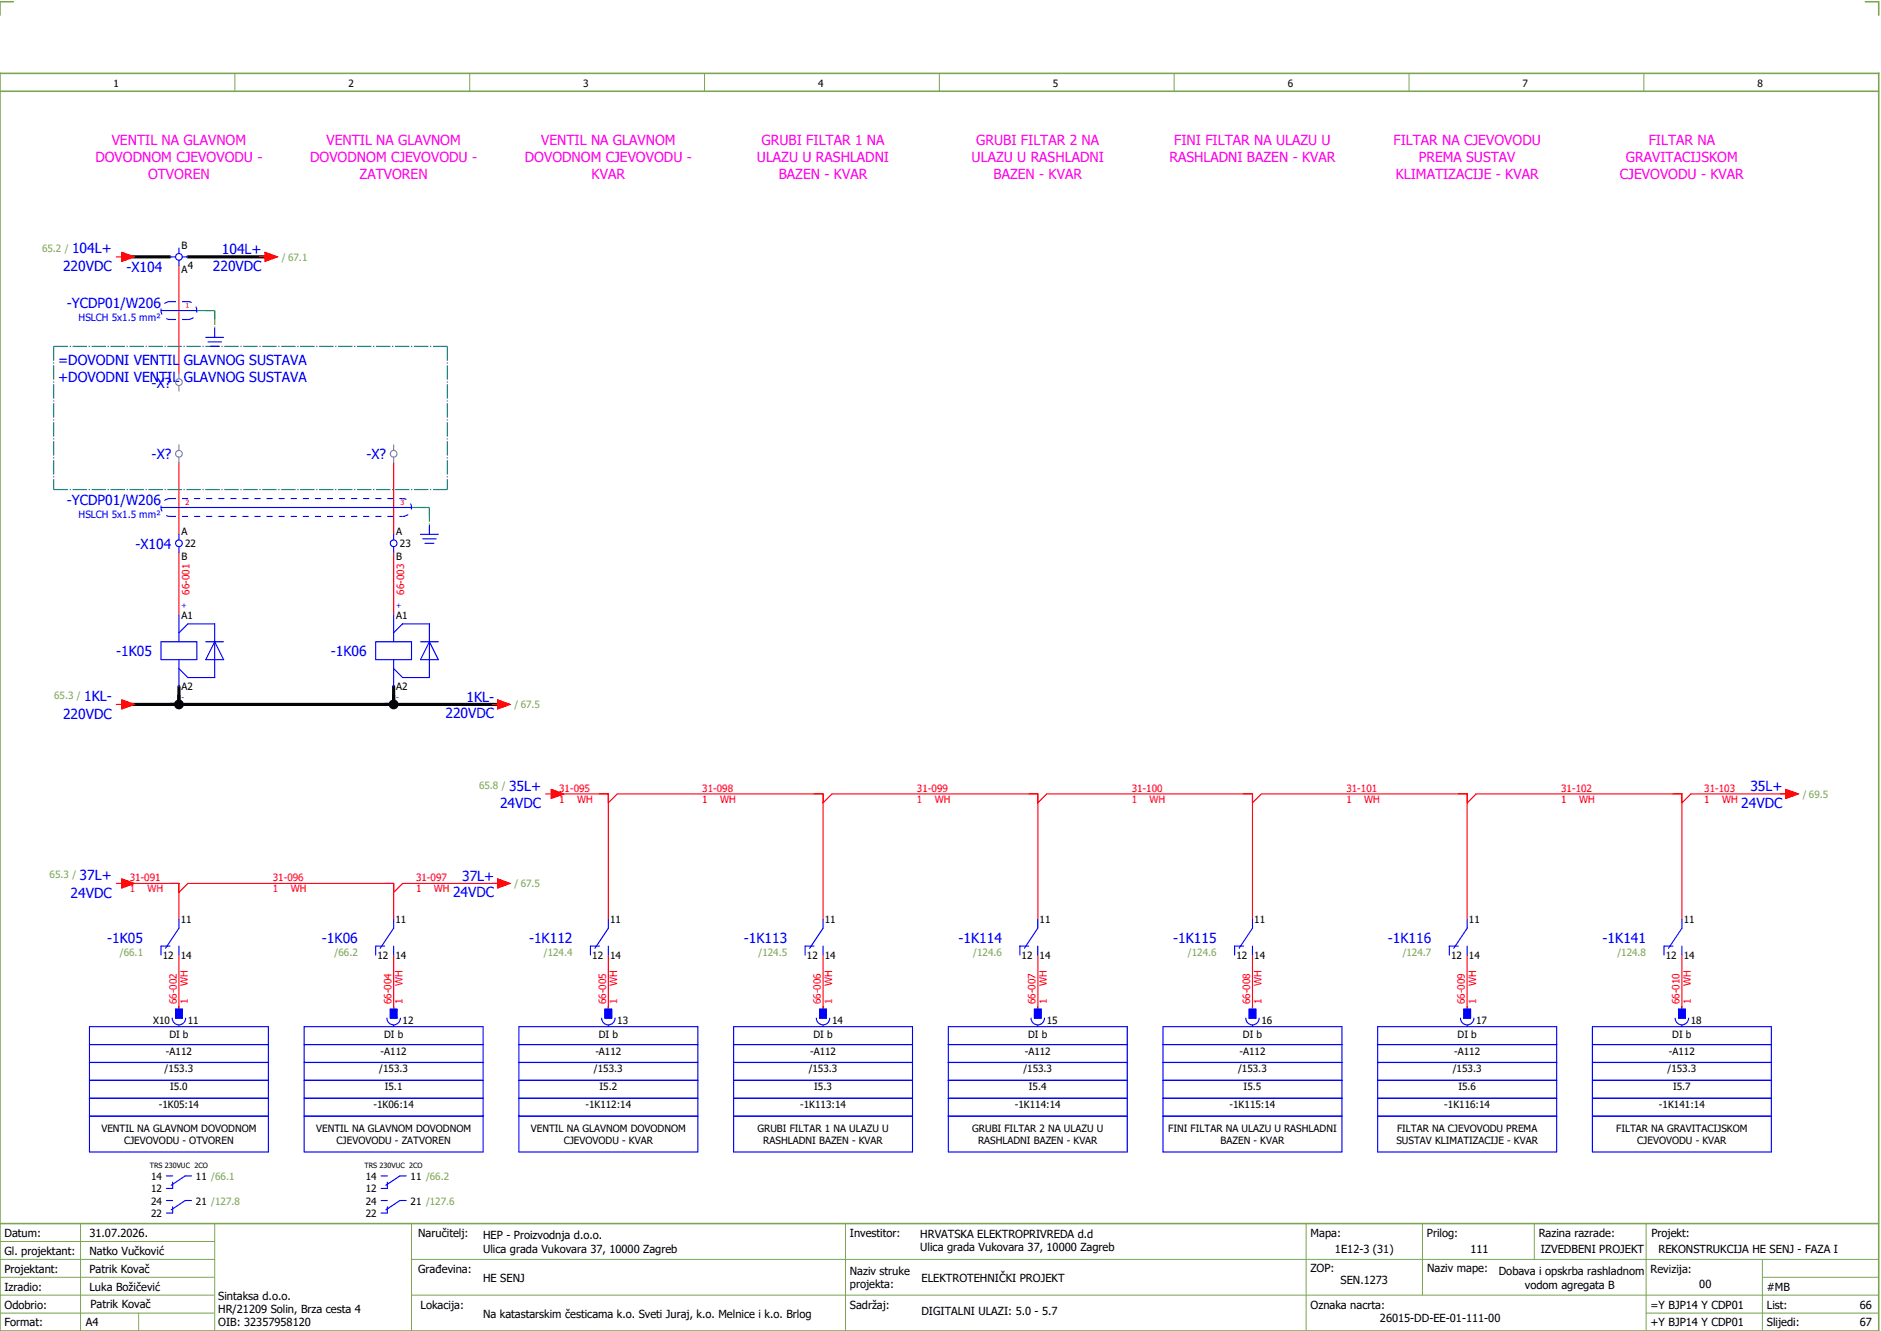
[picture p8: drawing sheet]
<svg xmlns="http://www.w3.org/2000/svg" width="421mm" height="297mm" viewBox="0 0 421 297" stroke-linecap="round" stroke-linejoin="round" font-family="sans-serif">
<path d="M0 16.4h420v281h-420zM3 .4h-3v3M417 .4h3v3M0 20.4h420M0 273.4h420" fill="none" stroke="#7ca552" stroke-width=".35"/>
<g fill="none" stroke="#7ca552" stroke-width=".22">
<path d="M52.5 16.4v4M105 16.4v4M157.5 16.4v4M210 16.4v4M262.5 16.4v4M315 16.4v4M367.5 16.4v4M0 277.4h48M18 273.4v24M48 273.4v24M92 273.4v24M189 273.4v24"/>
<path d="M292 273.4v23.8M318 273.4v16M343 273.4v8M368 273.4v23.8M0 281.4h48M0 285.4h47.8M0 293.4h47.8M31 293.4v4M47.8 289.4h-47.8M92 281.4h328M92 289.4h328M368 293.4h52"/>
<path d="M394 285.4h26M394 281.4v15.8"/>
</g>
<g fill="none" stroke="#f00" stroke-width=".25">
<path d="M26 57.4h1.3M27.3 56.4l2.7 1-2.7 1zM40 59.4v24M58 57.4h1.3M59.3 56.4l2.7 1-2.7 1zM40 103.4v16M88 103.4v16M40 123.4v14M88 123.4v14M26 157.4h1.3M27.3 156.4l2.7 1-2.7 1zM110 157.4h1.2"/>
<path d="M111.2 156.4l2.8 1-2.8 1zM122 177.4h1.2M123.2 176.4l2.8 1-2.8 1zM124 177.4h12v28M136 179.4l2-2h46v28M184 179.4l2-2h46v28M232 179.4l2-2h46v28M280 179.4l2-2h46v28M328 179.4l2-2h46v28M399.2 176.4l2.8 1-2.8 1zM400 177.4h-22l-2 2M26 197.4h1.3"/>
<path d="M27.3 196.4l2.7 1-2.7 1zM28 197.4h12v8M40 199.4l2-2h46v8M111.2 196.4l2.8 1-2.8 1zM112 197.4h-22l-2 2M40 213.4v12M88 213.4v12M136 213.4v12M184 213.4v12M232 213.4v12M280 213.4v12M328 213.4v12"/>
<path d="M376 213.4v12"/>
</g>
<path d="M28 57.4h10M42 57.4h18M28 157.4h84M40 153.4v4M88 153.4v4" fill="none" stroke="#000" stroke-width=".7"/>
<path d="M44 69.4h4M46 69.4h2M48 69.4v4M48 69.4v2M92 113.4h4M94 113.4h2M96 113.4v4M96 113.4v2" fill="none" stroke="#00be00" stroke-width=".25" stroke-dasharray="3.2 .4 .3 .4" stroke-linecap="butt"/>
<g fill="#000">
<circle cx="40" cy="157.4" r="1.1"/>
<circle cx="88" cy="157.4" r="1.1"/>
</g>
<g fill="none" stroke="#00f" stroke-width=".25">
<path d="M38 57.4h1.3M40 55.4v1.2M40 58.1v1.3M40.8 57.4h1.2M36 69.4h8M46 75.4h4M46.5 76.4h3M47 77.4h2M48 73.4v2M36 113.4h56M40 119.4v1.2M88 119.4v1.2"/>
<path d="M94 119.4h4M96 117.4v2M40 122.1v1.3M40 137.4v6M88 122.1v1.3M88 137.4v6M94.5 120.4h3M95 121.4h2M36 143.4h8v4h-8zM40 147.4v6M40 141.4l2-2h6v12h-6l-2-2M46 143.4h4"/>
<path d="M48 143.4h.1M48 143.4l2 4h-4zM84 143.4h8v4h-8zM88 147.4v6M88 141.4l2-2h6v12h-6l-2-2M94 143.4h4M96 143.4h.1M96 143.4l2 4h-4zM38 211.4h-2v2M40 211.4v2M40 205.4v2l-3 4.5M86 211.4h-2v2"/>
<path d="M88 211.4v2M88 205.4v2l-3 4.5M134 211.4h-2v2M136 211.4v2M136 205.4v2l-3 4.5M182 211.4h-2v2M184 211.4v2M184 205.4v2l-3 4.5M230 211.4h-2v2M232 211.4v2M232 205.4v2l-3 4.5M278 211.4h-2v2"/>
<path d="M280 211.4v2M280 205.4v2l-3 4.5M326 211.4h-2v2M328 211.4v2M328 205.4v2l-3 4.5M374 211.4h-2v2M376 211.4v2M376 205.4v2l-3 4.5M20 237.4h40M20 229.4h40v28h-40zM20 233.4h40M38.5 227.5a1.5 1.5 0 0 0 1.5 1.5 1.5 1.5 0 0 0 1.5-1.5"/>
<path d="M39.3 225.5h1.5v2h-1.5zM40 229.1v.3M68 237.4h40M68 233.4h40M68 229.4h40v28h-40zM86.5 227.5a1.5 1.5 0 0 0 1.5 1.5 1.5 1.5 0 0 0 1.5-1.5M87.3 225.5h1.5v2h-1.5zM88 229.1v.3M116 237.4h40M116 233.4h40M116 229.4h40v28h-40zM134.5 227.5a1.5 1.5 0 0 0 1.5 1.5 1.5 1.5 0 0 0 1.5-1.5"/>
<path d="M135.3 225.5h1.5v2h-1.5zM136 229.1v.3M164 237.4h40M164 233.4h40M164 229.4h40v28h-40zM182.5 227.5a1.5 1.5 0 0 0 1.5 1.5 1.5 1.5 0 0 0 1.5-1.5M183.3 225.5h1.5v2h-1.5zM184 229.1v.3M212 237.4h40M212 233.4h40M212 229.4h40v28h-40zM230.5 227.5a1.5 1.5 0 0 0 1.5 1.5 1.5 1.5 0 0 0 1.5-1.5"/>
<path d="M231.3 225.5h1.5v2h-1.5zM232 229.1v.3M260 237.4h40M260 233.4h40M260 229.4h40v28h-40zM278.5 227.5a1.5 1.5 0 0 0 1.5 1.5 1.5 1.5 0 0 0 1.5-1.5M279.3 225.5h1.5v2h-1.5zM280 229.1v.3M308 237.4h40M308 233.4h40M308 229.4h40v28h-40zM326.5 227.5a1.5 1.5 0 0 0 1.5 1.5 1.5 1.5 0 0 0 1.5-1.5"/>
<path d="M327.3 225.5h1.5v2h-1.5zM328 229.1v.3M356 237.4h40M356 233.4h40M356 229.4h40v28h-40zM374.5 227.5a1.5 1.5 0 0 0 1.5 1.5 1.5 1.5 0 0 0 1.5-1.5M375.2 225.5h1.5v2h-1.5zM376 229.1v.3M20 249.4h40M20 245.4h40M20 241.4h40M68 249.4h40"/>
<path d="M68 245.4h40M68 241.4h40M116 249.4h40M116 245.4h40M116 241.4h40M164 249.4h40M164 245.4h40M164 241.4h40M212 249.4h40M212 245.4h40M212 241.4h40M260 249.4h40"/>
<path d="M260 245.4h40M260 241.4h40M308 249.4h40M308 245.4h40M308 241.4h40M356 249.4h40M356 245.4h40M356 241.4h40M37.2 262.7h1.4M37.2 268.2h1.4M38.6 264.1v1.4h-1.4M38.6 269.6v1.4h-1.4"/>
<path d="M42.8 262.7h-1.4l-3.1 2.1M42.8 268.2h-1.4l-3.1 2.1M85.2 262.7h1.4M85.2 268.2h1.4M86.6 264.1v1.4h-1.4M86.6 269.6v1.4h-1.4M90.8 262.7h-1.4l-3.1 2.1M90.8 268.2h-1.4l-3.1 2.1"/>
<circle cx="40" cy="57.4" r=".75"/>
<circle cx="40" cy="121.4" r=".75"/>
<circle cx="88" cy="121.4" r=".75"/>
</g>
<g fill="#00f" stroke="#00f" stroke-width=".22">
<path d="M39.3 225.5h1.5v2h-1.5z"/>
<path d="M87.3 225.5h1.5v2h-1.5z"/>
<path d="M135.3 225.5h1.5v2h-1.5z"/>
<path d="M183.3 225.5h1.5v2h-1.5z"/>
<path d="M231.3 225.5h1.5v2h-1.5z"/>
<path d="M279.3 225.5h1.5v2h-1.5z"/>
<path d="M327.3 225.5h1.5v2h-1.5z"/>
<path d="M375.2 225.5h1.5v2h-1.5z"/>
</g>
<path d="M12 77.4h88M12 77.4v32M100 77.4v32M12 109.4h88" fill="none" stroke="#007f7f" stroke-width=".25" stroke-dasharray="3.2 .4 .3 .4" stroke-linecap="butt"/>
<g fill="none" stroke="#52a5a5" stroke-width=".25">
<path d="M40 83.4v1.2M40 86.1v1.3M40 99.4v1.2M88 99.4v1.2M40 102.1v1.3M88 102.1v1.3"/>
<circle cx="40" cy="85.4" r=".75"/>
<circle cx="40" cy="101.4" r=".75"/>
<circle cx="88" cy="101.4" r=".75"/>
</g>
<path d="M38 71.4h4M38 67.4h4M38 67.4a2 2 0 0 0-2 2 2 2 0 0 0 2 2M42 71.4a2 2 0 0 0 2-2 2 2 0 0 0-2-2M38 115.4h52M38 111.4h52M38 111.4a2 2 0 0 0-2 2 2 2 0 0 0 2 2M90 115.4a2 2 0 0 0 2-2 2 2 0 0 0-2-2" fill="none" stroke="#00f" stroke-width=".25" stroke-dasharray="1.4 1.4" stroke-linecap="butt"/>
<g fill="#f00" stroke="#f00" stroke-width=".22">
<path d="M27.3 196.4l2.7 1-2.7 1z"/>
<path d="M27.3 56.4l2.7 1-2.7 1z"/>
<path d="M59.3 56.4l2.7 1-2.7 1z"/>
<path d="M123.2 176.4l2.8 1-2.8 1z"/>
<path d="M399.2 176.4l2.8 1-2.8 1z"/>
<path d="M111.2 196.4l2.8 1-2.8 1z"/>
<path d="M27.3 156.4l2.7 1-2.7 1z"/>
<path d="M111.2 156.4l2.8 1-2.8 1z"/>
</g>
<g font-size="3.1" fill="#f0f">
<text x="25" y="32.5">VENTIL NA GLAVNOM</text>
<text x="73" y="32.5">VENTIL NA GLAVNOM</text>
<text x="121" y="32.5">VENTIL NA GLAVNOM</text>
<text x="170.3" y="32.5">GRUBI FILTAR 1 NA</text>
<text x="218.3" y="32.5">GRUBI FILTAR 2 NA</text>
<text x="262.5" y="32.5">FINI FILTAR NA ULAZU U</text>
<text x="311.5" y="32.5">FILTAR NA CJEVOVODU</text>
<text x="368.6" y="32.5">FILTAR NA</text>
<text x="21.3" y="36.3">DOVODNOM CJEVOVODU -</text>
<text x="33.1" y="40">OTVOREN</text>
<text x="69.3" y="36.3">DOVODNOM CJEVOVODU -</text>
<text x="80.4" y="40">ZATVOREN</text>
<text x="117.3" y="36.3">DOVODNOM CJEVOVODU -</text>
<text x="132.3" y="40">KVAR</text>
<text x="169.2" y="36.3">ULAZU U RASHLADNI</text>
<text x="174.1" y="40">BAZEN - KVAR</text>
<text x="217.2" y="36.3">ULAZU U RASHLADNI</text>
<text x="222.1" y="40">BAZEN - KVAR</text>
<text x="261.4" y="36.3">RASHLADNI BAZEN - KVAR</text>
<text x="312" y="40">KLIMATIZACIJE - KVAR</text>
<text x="317.2" y="36.3">PREMA SUSTAV</text>
<text x="362.2" y="40">CJEVOVODU - KVAR</text>
<text x="363.5" y="36.3">GRAVITACIJSKOM</text>
</g>
<g font-size="3.1" fill="#00f">
<text x="16.1" y="56.6">104L+</text>
<text x="49.6" y="56.8">104L+</text>
<text x="14.1" y="60.6">220VDC</text>
<text x="28.3" y="60.7">-X104</text>
<text x="47.6" y="60.5">220VDC</text>
<text x="14.9" y="68.8">-YCDP01/W206</text>
<text x="13" y="81.5">=DOVODNI VENTIL GLAVNOG SUSTAVA</text>
<text x="13" y="85.3">+DOVODNI VENTIL GLAVNOG SUSTAVA</text>
<text x="33.9" y="86.6">-X?</text>
<text x="33.9" y="102.6">-X?</text>
<text x="81.9" y="102.6">-X?</text>
<text x="14.9" y="112.8">-YCDP01/W206</text>
<text x="30.3" y="122.6">-X104</text>
<text x="26" y="146.6">-1K05</text>
<text x="74" y="146.6">-1K06</text>
<text x="14.1" y="160.6">220VDC</text>
<text x="18.8" y="156.6">1KL-</text>
<text x="99.6" y="160.5">220VDC</text>
<text x="104.3" y="156.8">1KL-</text>
<text x="113.8" y="176.6">35L+</text>
<text x="391.3" y="176.8">35L+</text>
<text x="111.8" y="180.6">24VDC</text>
<text x="389.3" y="180.5">24VDC</text>
<text x="17.8" y="196.6">37L+</text>
<text x="103.3" y="196.8">37L+</text>
<text x="15.8" y="200.6">24VDC</text>
<text x="101.3" y="200.5">24VDC</text>
<text x="24" y="210.6">-1K05</text>
<text x="72" y="210.6">-1K06</text>
<text x="118.3" y="210.6">-1K112</text>
<text x="166.3" y="210.6">-1K113</text>
<text x="214.3" y="210.6">-1K114</text>
<text x="262.3" y="210.6">-1K115</text>
<text x="310.3" y="210.6">-1K116</text>
<text x="358.3" y="210.6">-1K141</text>
</g>
<g font-size="2.5">
<text x="1" y="276.4">Datum:</text>
<text x="1" y="280.4">Gl. projektant:</text>
<text x="20" y="276.4">31.07.2026.</text>
<text x="20" y="280.4">Natko Vučković</text>
<text x="93.5" y="276.4">Naručitelj:</text>
<text x="108" y="276.9">HEP - Proizvodnja d.o.o.</text>
<text x="108" y="279.9">Ulica grada Vukovara 37, 10000 Zagreb</text>
<text x="190" y="276.4">Investitor:</text>
<text x="205.7" y="276.6">HRVATSKA ELEKTROPRIVREDA d.d</text>
<text x="205.7" y="279.6">Ulica grada Vukovara 37, 10000 Zagreb</text>
<text x="293" y="276.4">Mapa:</text>
<text x="298.4" y="279.9">1E12-3 (31)</text>
<text x="319" y="276.4">Prilog:</text>
<text x="328.7" y="279.9">111</text>
<text x="344" y="276.4">Razina razrade:</text>
<text x="344.4" y="279.9">IZVEDBENI PROJEKT</text>
<text x="369.2" y="276.3">Projekt:</text>
<text x="370.8" y="279.9">REKONSTRUKCIJA HE SENJ - FAZA I</text>
<text x="1" y="284.4">Projektant:</text>
<text x="20" y="284.4">Patrik Kovač</text>
<text x="93.5" y="284.4">Građevina:</text>
<text x="108" y="286.4">HE SENJ</text>
<text x="190" y="284.9">Naziv struke</text>
<text x="190" y="287.9">projekta:</text>
<text x="206" y="286.5">ELEKTROTEHNIČKI PROJEKT</text>
<text x="293" y="284.3">ZOP:</text>
<text x="299.7" y="286.9">SEN.1273</text>
<text x="319" y="284.3">Naziv mape:</text>
<text x="335.1" y="285">Dobava i opskrba rashladnom</text>
<text x="340.9" y="288">vodom agregata B</text>
<text x="369" y="284.4">Revizija:</text>
<text x="379.9" y="287.9">00</text>
<text x="1" y="288.4">Izradio:</text>
<text x="1" y="292.4">Odobrio:</text>
<text x="20" y="288.4">Luka Božičević</text>
<text x="20.2" y="292.3">Patrik Kovač</text>
<text x="48.8" y="290.4">Sintaksa d.o.o.</text>
<text x="48.8" y="293.4">HR/21209 Solin, Brza cesta 4</text>
<text x="94" y="292.4">Lokacija:</text>
<text x="190" y="292.4">Sadržaj:</text>
<text x="206" y="293.9">DIGITALNI ULAZI: 5.0 - 5.7</text>
<text x="293" y="292.4">Oznaka nacrta:</text>
<text x="369" y="292.4">=Y BJP14 Y CDP01</text>
<text x="395" y="292.4">List:</text>
<text x="395" y="288.4">#MB</text>
<text x="415.8" y="292.4">66</text>
<text x="1" y="296.4">Format:</text>
<text x="19.2" y="296.4">A4</text>
<text x="48.8" y="296.4">OIB: 32357958120</text>
<text x="108" y="294.4">Na katastarskim česticama k.o. Sveti Juraj, k.o. Melnice i k.o. Brlog</text>
<text x="308.5" y="295.4">26015-DD-EE-01-111-00</text>
<text x="369" y="296.4">+Y BJP14 Y CDP01</text>
<text x="395" y="296.4">Slijedi:</text>
<text x="415.8" y="296.4">67</text>
</g>
<g font-size="2.2">
<text x="25.4" y="19.4">1</text>
<text x="77.9" y="19.4">2</text>
<text x="130.4" y="19.4">3</text>
<text x="182.9" y="19.4">4</text>
<text x="235.4" y="19.4">5</text>
<text x="287.9" y="19.4">6</text>
<text x="340.4" y="19.4">7</text>
<text x="392.9" y="19.4">8</text>
<text x="40.6" y="55.5">B</text>
<text x="40.6" y="60.9">A</text>
<text x="42" y="60">4</text>
<text x="40.6" y="119.5">A</text>
<text x="88.6" y="119.5">A</text>
<text x="40.6" y="125">B</text>
<text x="41.4" y="122.3">22</text>
<text x="88.6" y="125">B</text>
<text x="89.4" y="122.3">23</text>
<text x="40.6" y="138.3">A1</text>
<text x="88.6" y="138.3">A1</text>
<text x="40.6" y="154.2">A2</text>
<text x="88.6" y="154.2">A2</text>
<text x="40.4" y="206.3">11</text>
<text x="88.4" y="206.3">11</text>
<text x="136.4" y="206.3">11</text>
<text x="184.4" y="206.3">11</text>
<text x="232.4" y="206.3">11</text>
<text x="280.4" y="206.3">11</text>
<text x="328.4" y="206.3">11</text>
<text x="376.4" y="206.3">11</text>
<text x="36.4" y="214.2">12</text>
<text x="40.4" y="214.2">14</text>
<text x="84.4" y="214.2">12</text>
<text x="88.4" y="214.2">14</text>
<text x="132.4" y="214.2">12</text>
<text x="136.4" y="214.2">14</text>
<text x="180.4" y="214.2">12</text>
<text x="184.4" y="214.2">14</text>
<text x="228.4" y="214.2">12</text>
<text x="232.4" y="214.2">14</text>
<text x="276.4" y="214.2">12</text>
<text x="280.4" y="214.2">14</text>
<text x="324.4" y="214.2">12</text>
<text x="328.4" y="214.2">14</text>
<text x="372.4" y="214.2">12</text>
<text x="376.4" y="214.2">14</text>
<text x="34.3" y="228.7">X10</text>
<text x="37.9" y="231.8">DI b</text>
<text x="42" y="228.7">11</text>
<text x="85.9" y="231.8">DI b</text>
<text x="90" y="228.7">12</text>
<text x="133.9" y="231.8">DI b</text>
<text x="138" y="228.7">13</text>
<text x="181.9" y="231.8">DI b</text>
<text x="186" y="228.7">14</text>
<text x="229.9" y="231.8">DI b</text>
<text x="234" y="228.7">15</text>
<text x="277.9" y="231.8">DI b</text>
<text x="282" y="228.7">16</text>
<text x="325.9" y="231.8">DI b</text>
<text x="330" y="228.7">17</text>
<text x="373.9" y="231.8">DI b</text>
<text x="378" y="228.7">18</text>
<text x="36.8" y="239.6">/153.3</text>
<text x="37.1" y="235.6">-A112</text>
<text x="84.8" y="239.6">/153.3</text>
<text x="85.1" y="235.6">-A112</text>
<text x="132.8" y="239.6">/153.3</text>
<text x="133.1" y="235.6">-A112</text>
<text x="180.8" y="239.6">/153.3</text>
<text x="181.1" y="235.6">-A112</text>
<text x="228.8" y="239.6">/153.3</text>
<text x="229.1" y="235.6">-A112</text>
<text x="276.8" y="239.6">/153.3</text>
<text x="277.1" y="235.6">-A112</text>
<text x="324.8" y="239.6">/153.3</text>
<text x="325.1" y="235.6">-A112</text>
<text x="372.8" y="239.6">/153.3</text>
<text x="373.1" y="235.6">-A112</text>
<text x="38" y="243.6">I5.0</text>
<text x="86" y="243.6">I5.1</text>
<text x="134" y="243.6">I5.2</text>
<text x="182" y="243.6">I5.3</text>
<text x="230" y="243.6">I5.4</text>
<text x="278" y="243.6">I5.5</text>
<text x="326" y="243.6">I5.6</text>
<text x="374" y="243.6">I5.7</text>
<text x="35.5" y="247.6">-1K05:14</text>
<text x="83.5" y="247.6">-1K06:14</text>
<text x="130.9" y="247.6">-1K112:14</text>
<text x="178.9" y="247.6">-1K113:14</text>
<text x="226.9" y="247.6">-1K114:14</text>
<text x="274.9" y="247.6">-1K115:14</text>
<text x="322.9" y="247.6">-1K116:14</text>
<text x="370.9" y="247.6">-1K141:14</text>
<text x="22.7" y="252.9">VENTIL NA GLAVNOM DOVODNOM</text>
<text x="27.8" y="255.6">CJEVOVODU - OTVOREN</text>
<text x="70.7" y="252.9">VENTIL NA GLAVNOM DOVODNOM</text>
<text x="75.2" y="255.6">CJEVOVODU - ZATVOREN</text>
<text x="118.7" y="252.9">VENTIL NA GLAVNOM DOVODNOM</text>
<text x="126" y="255.6">CJEVOVODU - KVAR</text>
<text x="169.4" y="252.9">GRUBI FILTAR 1 NA ULAZU U</text>
<text x="170.6" y="255.6">RASHLADNI BAZEN - KVAR</text>
<text x="217.4" y="252.9">GRUBI FILTAR 2 NA ULAZU U</text>
<text x="218.6" y="255.6">RASHLADNI BAZEN - KVAR</text>
<text x="261.2" y="252.9">FINI FILTAR NA ULAZU U RASHLADNI</text>
<text x="272.9" y="255.6">BAZEN - KVAR</text>
<text x="312.2" y="255.6">SUSTAV KLIMATIZACIJE - KVAR</text>
<text x="312.3" y="252.9">FILTAR NA CJEVOVODU PREMA</text>
<text x="361.3" y="252.9">FILTAR NA GRAVITACIJSKOM</text>
<text x="366" y="255.6">CJEVOVODU - KVAR</text>
<text x="33.8" y="263.6">14</text>
<text x="43.8" y="263.6">11 /66.1</text>
<text x="81.8" y="263.6">14</text>
<text x="91.8" y="263.6">11 /66.2</text>
<text x="33.8" y="266.4">12</text>
<text x="33.8" y="269.1">24</text>
<text x="43.8" y="269.1">21 /127.8</text>
<text x="81.8" y="266.4">12</text>
<text x="81.8" y="269.1">24</text>
<text x="91.8" y="269.1">21 /127.6</text>
<text x="33.8" y="271.9">22</text>
<text x="81.8" y="271.9">22</text>
</g>
<g font-size="2.2" fill="#7ca552">
<text x="9.4" y="56.3">65.2 /</text>
<text x="63" y="58.3">/ 67.1</text>
<text x="12.1" y="156.3">65.3 /</text>
<text x="115" y="158.3">/ 67.5</text>
<text x="107.1" y="176.3">65.8 /</text>
<text x="403" y="178.3">/ 69.5</text>
<text x="11.1" y="196.3">65.3 /</text>
<text x="115" y="198.3">/ 67.5</text>
<text x="26.8" y="213.5">/66.1</text>
<text x="74.8" y="213.5">/66.2</text>
<text x="121.6" y="213.5">/124.4</text>
<text x="169.6" y="213.5">/124.5</text>
<text x="217.6" y="213.5">/124.6</text>
<text x="265.6" y="213.5">/124.6</text>
<text x="313.6" y="213.5">/124.7</text>
<text x="361.6" y="213.5">/124.8</text>
</g>
<g font-size="2.2" fill="#00f">
<text x="17.6" y="71.6">HSLCH 5x1.5 mm²</text>
<text x="17.6" y="115.6">HSLCH 5x1.5 mm²</text>
</g>
<g font-size="2.2" fill="#f00">
<text x="42.4" y="132.8" transform="rotate(-90 42.4 132.8)">66-001</text>
<text x="90.4" y="132.8" transform="rotate(-90 90.4 132.8)">66-003</text>
<text x="125" y="176.9">31-095</text>
<text x="125" y="179.4">1</text>
<text x="129" y="179.4">WH</text>
<text x="157" y="176.9">31-098</text>
<text x="157" y="179.4">1</text>
<text x="161" y="179.4">WH</text>
<text x="205" y="176.9">31-099</text>
<text x="205" y="179.4">1</text>
<text x="209" y="179.4">WH</text>
<text x="253" y="176.9">31-100</text>
<text x="253" y="179.4">1</text>
<text x="257" y="179.4">WH</text>
<text x="301" y="176.9">31-101</text>
<text x="301" y="179.4">1</text>
<text x="305" y="179.4">WH</text>
<text x="349" y="176.9">31-102</text>
<text x="349" y="179.4">1</text>
<text x="353" y="179.4">WH</text>
<text x="381" y="176.9">31-103</text>
<text x="381" y="179.4">1</text>
<text x="385" y="179.4">WH</text>
<text x="29" y="196.9">31-091</text>
<text x="61" y="196.9">31-096</text>
<text x="93" y="196.9">31-097</text>
<text x="29" y="199.4">1</text>
<text x="33" y="199.4">WH</text>
<text x="61" y="199.4">1</text>
<text x="65" y="199.4">WH</text>
<text x="93" y="199.4">1</text>
<text x="97" y="199.4">WH</text>
<text x="42" y="220.4" transform="rotate(-90 42 220.4)">WH</text>
<text x="90" y="220.4" transform="rotate(-90 90 220.4)">WH</text>
<text x="138" y="220.4" transform="rotate(-90 138 220.4)">WH</text>
<text x="186" y="220.4" transform="rotate(-90 186 220.4)">WH</text>
<text x="234" y="220.4" transform="rotate(-90 234 220.4)">WH</text>
<text x="282" y="220.4" transform="rotate(-90 282 220.4)">WH</text>
<text x="330" y="220.4" transform="rotate(-90 330 220.4)">WH</text>
<text x="378" y="220.4" transform="rotate(-90 378 220.4)">WH</text>
<text x="39.5" y="224.4" transform="rotate(-90 39.5 224.4)">66-002</text>
<text x="42" y="224.4" transform="rotate(-90 42 224.4)">1</text>
<text x="87.5" y="224.4" transform="rotate(-90 87.5 224.4)">66-004</text>
<text x="90" y="224.4" transform="rotate(-90 90 224.4)">1</text>
<text x="135.5" y="224.4" transform="rotate(-90 135.5 224.4)">66-005</text>
<text x="138" y="224.4" transform="rotate(-90 138 224.4)">1</text>
<text x="183.5" y="224.4" transform="rotate(-90 183.5 224.4)">66-006</text>
<text x="186" y="224.4" transform="rotate(-90 186 224.4)">1</text>
<text x="231.5" y="224.4" transform="rotate(-90 231.5 224.4)">66-007</text>
<text x="234" y="224.4" transform="rotate(-90 234 224.4)">1</text>
<text x="279.5" y="224.4" transform="rotate(-90 279.5 224.4)">66-008</text>
<text x="282" y="224.4" transform="rotate(-90 282 224.4)">1</text>
<text x="327.5" y="224.4" transform="rotate(-90 327.5 224.4)">66-009</text>
<text x="330" y="224.4" transform="rotate(-90 330 224.4)">1</text>
<text x="375.5" y="224.4" transform="rotate(-90 375.5 224.4)">66-010</text>
<text x="378" y="224.4" transform="rotate(-90 378 224.4)">1</text>
</g>
<g font-size="1.6" fill="#f00">
<text x="41.5" y="68.9">1</text>
<text x="41.5" y="112.9">2</text>
<text x="89.5" y="112.9">3</text>
</g>
<g font-size="1.6" fill="#00f">
<text x="40.6" y="135.8">+</text>
<text x="88.6" y="135.8">+</text>
<text x="40.6" y="156.3">-</text>
<text x="88.6" y="156.3">-</text>
</g>
<g font-size="1.6">
<text x="33.5" y="261.1">TRS 230VUC 2CO</text>
<text x="81.5" y="261.1">TRS 230VUC 2CO</text>
</g>
</svg>
